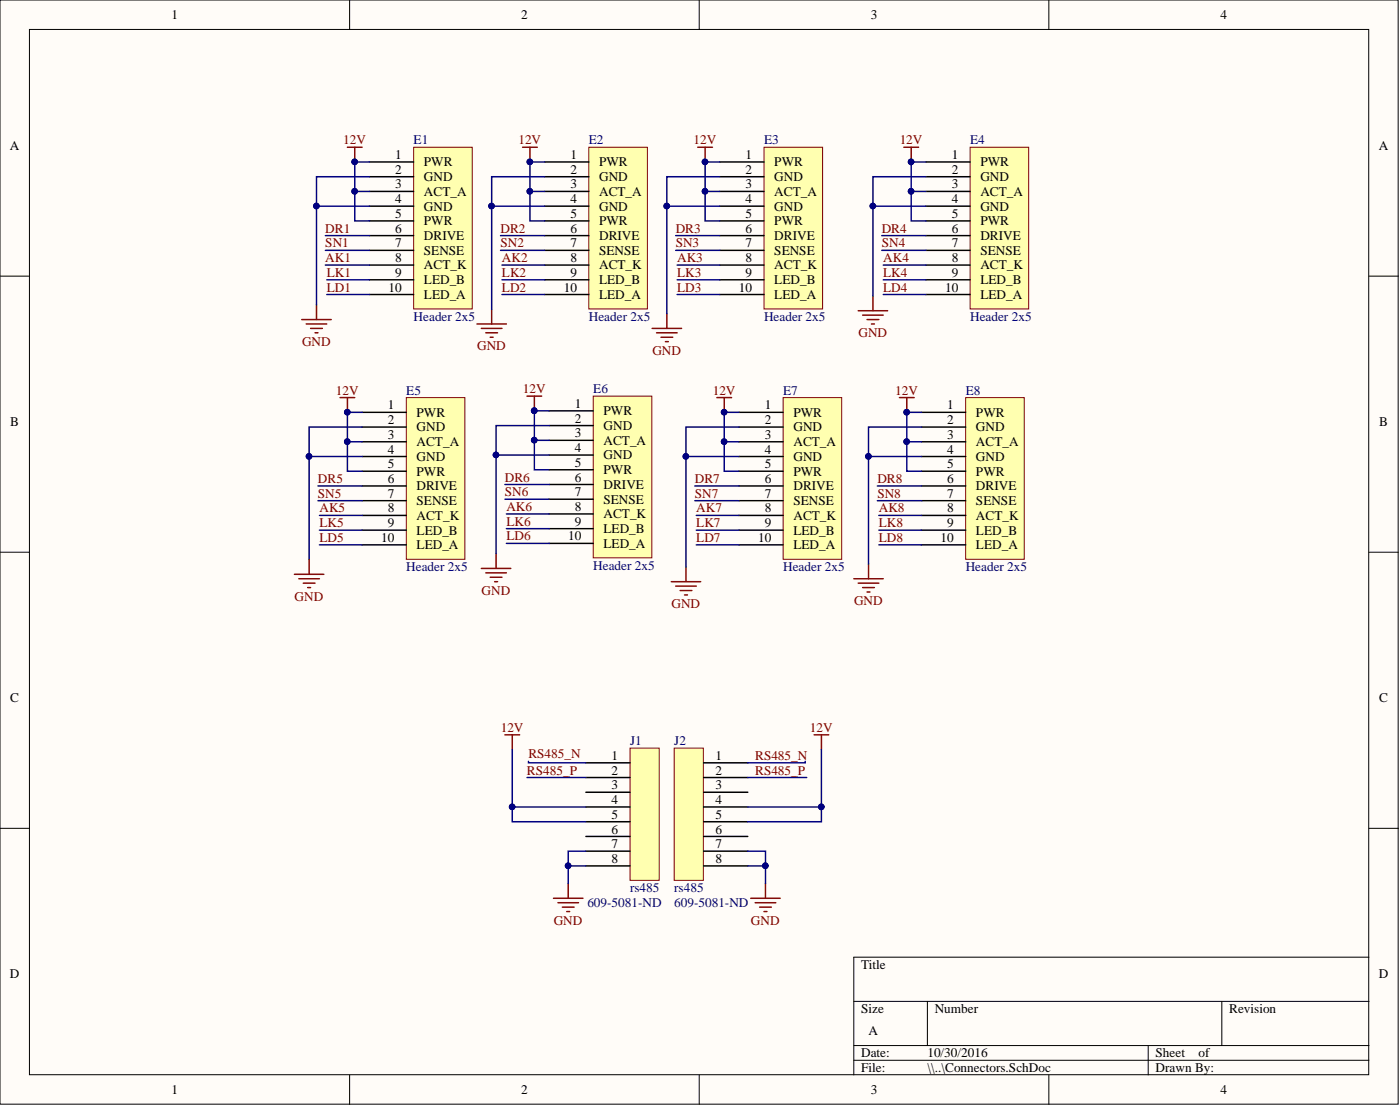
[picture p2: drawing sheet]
<svg xmlns="http://www.w3.org/2000/svg" width="241mm" height="190mm" viewBox="0 0 241 190" stroke-linecap="round" stroke-linejoin="round" font-family="sans-serif">
<g fill="#fffcf8" stroke="#000" stroke-width=".17">
<path d="M0 0h241v190.2h-241z"/>
<path d="M5.1 5.1h230.8v180h-230.8z"/>
</g>
<g fill="none" stroke="#000" stroke-width=".17">
<path d="M60.3 0v5.1M120.5 0v5.1M180.8 0v5.1M0 47.6h5.1M236 47.6h5M0 95.1h5.1M236 95.1h5M0 142.7h5.1M236 142.7h5M147.2 172.5h88.8M159.8 172.5v7.6M210.6 172.5v7.6"/>
<path d="M236 164.9h-88.8v20.3M60.3 185.2v5M120.5 185.2v5M147.2 180.1h88.8M147.2 182.6h88.8M180.8 185.2v5M197.9 180.1v5.1"/>
</g>
<g fill="none" stroke="#800000" stroke-width=".25">
<path d="M59.9 25.4h2.5M61.1 25.4v2.5M90.1 25.4h2.5M91.3 25.4v2.5M120.3 25.4h2.5M121.5 25.4v2.5M52 55h5.1M52.8 55.8h3.5M53.5 56.6h2.1M54.3 57.3h.5M54.5 52.5v2.5M82.2 55.8h5.1"/>
<path d="M83 56.6h3.5M83.7 57.3h2.1M84.5 58.1h.5M84.7 53.3v2.5M112.4 56.6h5.1M113.2 57.3h3.5M113.9 58.1h2.1M114.7 58.8h.5M114.9 54v2.6M90.8 68.2h2.6M92.1 68.2v2.6M123.6 68.5h2.5"/>
<path d="M124.8 68.5v2.5M155 68.5h2.6M156.3 68.5v2.5M83 97.9h5M83.7 98.7h3.6M84.5 99.4h2M85.5 95.4v2.5M118.2 97.7v2.5M147.2 99.7h5M149.7 97.1v2.6M85.3 100.2h.5M115.7 100.2h5.1"/>
<path d="M116.5 101h3.5M117.2 101.7h2M118 102.5h.5M147.9 100.4h3.6M148.7 101.2h2M149.4 102h.5"/>
</g>
<g fill="#000080" stroke="#000080" stroke-width=".17">
<circle cx="61.1" cy="27.9" r=".48"/>
<circle cx="91.3" cy="27.9" r=".48"/>
<circle cx="121.5" cy="27.9" r=".48"/>
<circle cx="92.1" cy="70.7" r=".48"/>
<circle cx="124.8" cy="71" r=".48"/>
<circle cx="156.3" cy="71" r=".48"/>
</g>
<path d="M71.3 25.4h10.1v27.8h-10.1z" fill="#ffffb0" stroke="#800000" stroke-width=".17"/>
<path d="M63.7 27.9h7.6M63.7 30.4h7.6M63.7 35.5h7.6M63.7 38h7.6M63.7 33h7.6M63.7 40.6h7.6M63.7 43.1h7.6M63.7 48.2h7.6M63.7 50.7h7.6M63.7 45.7h7.6" fill="none" stroke="#000" stroke-width=".25"/>
<path d="M101.5 25.4h10.1v27.8h-10.1z" fill="#ffffb0" stroke="#800000" stroke-width=".17"/>
<path d="M93.9 27.9h7.6M93.9 30.4h7.6M93.9 35.5h7.6M93.9 38h7.6M93.9 33h7.6M93.9 40.6h7.6M93.9 43.1h7.6M93.9 48.2h7.6M93.9 50.7h7.6M93.9 45.7h7.6" fill="none" stroke="#000" stroke-width=".25"/>
<path d="M131.7 25.4h10.1v27.8h-10.1z" fill="#ffffb0" stroke="#800000" stroke-width=".17"/>
<path d="M124.1 27.9h7.6M124.1 30.4h7.6M124.1 35.5h7.6M124.1 38h7.6M124.1 33h7.6M124.1 40.6h7.6M124.1 43.1h7.6M124.1 48.2h7.6M124.1 50.7h7.6M124.1 45.7h7.6" fill="none" stroke="#000" stroke-width=".25"/>
<path d="M102.2 68.2h10.1v27.9h-10.1z" fill="#ffffb0" stroke="#800000" stroke-width=".17"/>
<path d="M94.6 70.8h7.6M94.6 73.3h7.6M94.6 78.4h7.6M94.6 75.8h7.6M94.6 83.4h7.6M94.6 86h7.6M94.6 91.1h7.6M94.6 93.6h7.6M94.6 80.9h7.6M94.6 88.5h7.6" fill="none" stroke="#000" stroke-width=".25"/>
<path d="M135 68.5h10.1v27.8h-10.1z" fill="#ffffb0" stroke="#800000" stroke-width=".17"/>
<path d="M127.4 71h7.6M127.4 73.6h7.6M127.4 78.6h7.6M127.4 76.1h7.6M127.4 83.7h7.6M127.4 86.2h7.6M127.4 91.3h7.6M127.4 93.8h7.6M127.4 81.2h7.6M127.4 88.8h7.6" fill="none" stroke="#000" stroke-width=".25"/>
<path d="M166.4 68.5h10.1v27.8h-10.1z" fill="#ffffb0" stroke="#800000" stroke-width=".17"/>
<path d="M158.8 71h7.6M158.8 73.6h7.6M158.8 78.6h7.6M158.8 76.1h7.6M158.8 83.7h7.6M158.8 86.2h7.6M158.8 91.3h7.6M158.8 93.8h7.6M158.8 81.2h7.6M158.8 88.8h7.6" fill="none" stroke="#000" stroke-width=".25"/>
<g fill="none" stroke="#000080" stroke-width=".25">
<path d="M63.7 30.4h-9.2v5.1M63.7 27.9h-2.6v10.1h2.6M63.7 35.5h-9.2v17M93.9 30.4h-9.2v5.1M93.9 27.9h-2.6v10.1h2.6M93.9 35.5h-9.2v17.8M124.1 30.4h-9.2v5.1M124.1 27.9h-2.6v10.1h2.6M124.1 35.5h-9.2v18.5M56.1 43.1h7.6M56.1 40.6h7.6M56.3 50.7h7.4"/>
<path d="M56.3 48.2h7.4M86.3 43.1h7.6M86.3 40.6h7.6M86.5 50.7h7.4M86.5 48.2h7.4M116.5 43.1h7.6M116.5 40.6h7.6M116.7 50.7h7.4M116.7 48.2h7.4M94.6 73.3h-9.1v5.1M94.6 78.4h-9.1v17M127.4 73.6h-9.2v5"/>
<path d="M127.4 71h-2.6v10.2h2.6M127.4 78.6h-9.2v19.1M158.8 73.6h-9.1v5M158.8 71h-2.5v10.2h2.5M158.8 78.6h-9.1v18.5M87 86h7.6M87 83.4h7.6M87.3 93.6h7.3M87.3 91.1h7.3M119.8 86.2h7.6M119.8 83.7h7.6M120 91.3h7.4"/>
<path d="M120 93.8h7.4M151.2 86.2h7.6M151.2 83.7h7.6M151.5 91.3h7.3M151.5 93.8h7.3"/>
</g>
<g fill="#000080" stroke="#000080" stroke-width=".17">
<circle cx="54.5" cy="35.5" r=".48"/>
<circle cx="61.1" cy="32.9" r=".48"/>
<circle cx="61.1" cy="27.9" r=".48"/>
<circle cx="84.7" cy="35.5" r=".48"/>
<circle cx="91.3" cy="32.9" r=".48"/>
<circle cx="91.3" cy="27.9" r=".48"/>
<circle cx="114.9" cy="35.5" r=".48"/>
<circle cx="121.5" cy="32.9" r=".48"/>
<circle cx="121.5" cy="27.9" r=".48"/>
<circle cx="85.5" cy="78.4" r=".48"/>
<circle cx="118.2" cy="78.6" r=".48"/>
<circle cx="124.8" cy="76.1" r=".48"/>
<circle cx="124.8" cy="71" r=".48"/>
<circle cx="149.7" cy="78.6" r=".48"/>
<circle cx="156.3" cy="76.1" r=".48"/>
<circle cx="156.3" cy="71" r=".48"/>
<circle cx="157" cy="27.9" r=".48"/>
<circle cx="59.9" cy="71" r=".48"/>
</g>
<path d="M155.8 25.4h2.5M157.1 25.4v2.5M147.9 53.5h5.1M148.7 54.3h3.5M149.4 55h2.1M150.2 55.8h.5M150.5 51v2.5M58.6 68.5h2.5M59.9 68.5v2.5" fill="none" stroke="#800000" stroke-width=".25"/>
<path d="M167.2 25.4h10.1v27.8h-10.1z" fill="#ffffb0" stroke="#800000" stroke-width=".17"/>
<path d="M159.6 27.9h7.6M159.6 30.4h7.6M159.6 35.5h7.6M159.6 38h7.6M159.6 33h7.6M159.6 40.6h7.6M159.6 43.1h7.6M159.6 48.2h7.6M159.6 50.7h7.6M159.6 45.7h7.6" fill="none" stroke="#000" stroke-width=".25"/>
<path d="M70 68.5h10.1v27.8h-10.1z" fill="#ffffb0" stroke="#800000" stroke-width=".17"/>
<path d="M62.4 71h7.6M62.4 73.6h7.6M62.4 78.6h7.6M62.4 76.1h7.6M62.4 83.7h7.6M62.4 86.2h7.6M62.4 91.3h7.6M62.4 93.8h7.6M62.4 81.2h7.6M62.4 88.8h7.6" fill="none" stroke="#000" stroke-width=".25"/>
<g fill="none" stroke="#000080" stroke-width=".25">
<path d="M159.6 30.4h-9.1v5.1M159.6 27.9h-2.5v10.1h2.5M159.6 35.5h-9.1v15.5M152 43.1h7.6M152 40.6h7.6M152.2 50.7h7.4M152.2 48.2h7.4M62.4 73.6h-9.1v5M62.4 71h-2.5v10.2h2.5M62.4 78.6h-9.1v17.8M54.8 86.2h7.6M54.8 83.7h7.6"/>
<path d="M55.1 93.8h7.3M55.1 91.3h7.3"/>
</g>
<g fill="#000080" stroke="#000080" stroke-width=".17">
<circle cx="150.4" cy="35.5" r=".48"/>
<circle cx="157" cy="32.9" r=".48"/>
<circle cx="157" cy="27.9" r=".48"/>
<circle cx="53.3" cy="78.6" r=".48"/>
<circle cx="59.9" cy="76.1" r=".48"/>
<circle cx="59.9" cy="71" r=".48"/>
</g>
<g fill="none" stroke="#800000" stroke-width=".25">
<path d="M50.7 98.9h5.1M51.5 99.7h3.6M53.3 96.4v2.5M52.3 100.4h2M53 101.2h.5M87 126.6h2.6M88.3 126.6v2.5M140.3 126.6h2.5M141.6 126.6v2.5M95.4 154.7h5.1M96.2 155.5h3.5M96.9 156.2h2.1"/>
<path d="M97.7 157h.5M97.9 152.2v2.5M129.4 154.7h5.1M130.2 155.5h3.5M130.9 156.2h2M131.7 157h.5M131.9 152.2v2.5"/>
</g>
<path d="M108.6 128.9h5v22.7h-5z" fill="#ffffb0" stroke="#800000" stroke-width=".17"/>
<path d="M101 131.4h7.6M101 133.9h7.6M101 136.5h7.6M101 139h7.6M101 141.5h7.6M101 144.1h7.6M101 146.6h7.6M101 149.1h7.6" fill="none" stroke="#000" stroke-width=".25"/>
<path d="M116.2 128.9h5v22.7h-5z" fill="#ffffb0" stroke="#800000" stroke-width=".17"/>
<path d="M121.3 131.4h7.6M121.3 133.9h7.6M121.3 136.5h7.6M121.3 139h7.6M121.3 141.5h7.6M121.3 144.1h7.6M121.3 146.6h7.6M121.3 149.1h7.6" fill="none" stroke="#000" stroke-width=".25"/>
<g fill="none" stroke="#000080" stroke-width=".25">
<path d="M61.1 33h2.6M91.3 33h2.6M121.5 33h2.6M157.1 33h2.5M56.1 45.7h7.6M86.5 45.7h7.4M116.7 45.7h7.4M152.2 45.7h7.4M59.9 76.1h2.5M94.6 75.8h-2.5v5.1h2.5M94.6 70.8h-2.5v5M124.8 76.1h2.6"/>
<path d="M156.3 76.1h2.5M55.1 88.8h7.3M87.3 88.5h7.3M120 88.8h7.4M151.5 88.8h7.3M88.3 139v2.5h12.7M88.3 129.1v9.9h12.7M90.8 133.9h10.2M91.1 131.1v.3h9.9M128.9 133.9h10.1M138.8 131.1v.3h-9.9M141.6 139v2.5h-12.7"/>
<path d="M141.6 129.1v9.9h-12.7M101 146.6h-3.1v2.5M101 149.1h-3.1v3.1M128.9 146.6h3v2.5M128.9 149.1h3v3.1"/>
</g>
<g fill="#000080" stroke="#000080" stroke-width=".17">
<circle cx="88.3" cy="139" r=".48"/>
<circle cx="97.9" cy="149.1" r=".48"/>
<circle cx="141.6" cy="139" r=".48"/>
<circle cx="131.9" cy="149.1" r=".48"/>
<circle cx="61.1" cy="32.9" r=".48"/>
<circle cx="91.3" cy="32.9" r=".48"/>
<circle cx="121.5" cy="32.9" r=".48"/>
<circle cx="157" cy="32.9" r=".48"/>
<circle cx="156.3" cy="76.1" r=".48"/>
<circle cx="124.8" cy="76.1" r=".48"/>
<circle cx="92.1" cy="70.7" r=".48"/>
<circle cx="92.1" cy="75.8" r=".48"/>
<circle cx="59.9" cy="76.1" r=".48"/>
</g>
<g font-size="2.3">
<text x="29.6" y="3.3">1</text>
<text x="89.8" y="3.3">2</text>
<text x="150.1" y="3.3">3</text>
<text x="210.3" y="3.3">4</text>
<text x="1.7" y="25.8">A</text>
<text x="68.1" y="27.4">1</text>
<text x="68.1" y="29.9">2</text>
<text x="73.1" y="28.7">PWR</text>
<text x="98.3" y="27.4">1</text>
<text x="98.3" y="29.9">2</text>
<text x="103.3" y="28.7">PWR</text>
<text x="128.5" y="27.4">1</text>
<text x="128.5" y="29.9">2</text>
<text x="133.5" y="28.7">PWR</text>
<text x="164" y="27.4">1</text>
<text x="164" y="29.9">2</text>
<text x="169" y="28.7">PWR</text>
<text x="237.7" y="25.8">A</text>
<text x="68.1" y="35">4</text>
<text x="68.1" y="32.5">3</text>
<text x="73.1" y="31.2">GND</text>
<text x="73.1" y="33.7">ACT_A</text>
<text x="98.3" y="35">4</text>
<text x="98.3" y="32.5">3</text>
<text x="103.3" y="31.2">GND</text>
<text x="103.3" y="33.7">ACT_A</text>
<text x="128.5" y="35">4</text>
<text x="128.5" y="32.5">3</text>
<text x="133.5" y="31.2">GND</text>
<text x="133.5" y="33.7">ACT_A</text>
<text x="164" y="35">4</text>
<text x="164" y="32.5">3</text>
<text x="169" y="31.2">GND</text>
<text x="169" y="33.7">ACT_A</text>
<text x="68.1" y="40.1">6</text>
<text x="68.1" y="37.5">5</text>
<text x="73.1" y="41.3">DRIVE</text>
<text x="73.1" y="36.3">GND</text>
<text x="73.1" y="38.8">PWR</text>
<text x="98.3" y="40.1">6</text>
<text x="98.3" y="37.5">5</text>
<text x="103.3" y="41.3">DRIVE</text>
<text x="103.3" y="36.3">GND</text>
<text x="103.3" y="38.8">PWR</text>
<text x="128.5" y="40.1">6</text>
<text x="128.5" y="37.5">5</text>
<text x="133.5" y="41.3">DRIVE</text>
<text x="133.5" y="36.3">GND</text>
<text x="133.5" y="38.8">PWR</text>
<text x="164" y="40.1">6</text>
<text x="164" y="37.5">5</text>
<text x="169" y="41.3">DRIVE</text>
<text x="169" y="36.3">GND</text>
<text x="169" y="38.8">PWR</text>
<text x="68.1" y="42.6">7</text>
<text x="68.1" y="47.7">9</text>
<text x="68.1" y="45.1">8</text>
<text x="73.1" y="43.9">SENSE</text>
<text x="73.1" y="46.4">ACT_K</text>
<text x="98.3" y="42.6">7</text>
<text x="98.3" y="47.7">9</text>
<text x="98.3" y="45.1">8</text>
<text x="103.3" y="43.9">SENSE</text>
<text x="103.3" y="46.4">ACT_K</text>
<text x="128.5" y="42.6">7</text>
<text x="128.5" y="47.7">9</text>
<text x="128.5" y="45.1">8</text>
<text x="133.5" y="43.9">SENSE</text>
<text x="133.5" y="46.4">ACT_K</text>
<text x="164" y="42.6">7</text>
<text x="164" y="47.7">9</text>
<text x="164" y="45.1">8</text>
<text x="169" y="43.9">SENSE</text>
<text x="169" y="46.4">ACT_K</text>
<text x="67" y="50.2">10</text>
<text x="73.1" y="49">LED_B</text>
<text x="73.1" y="51.5">LED_A</text>
<text x="97.2" y="50.2">10</text>
<text x="103.3" y="49">LED_B</text>
<text x="103.3" y="51.5">LED_A</text>
<text x="127.4" y="50.2">10</text>
<text x="133.5" y="49">LED_B</text>
<text x="133.5" y="51.5">LED_A</text>
<text x="162.9" y="50.2">10</text>
<text x="169" y="49">LED_B</text>
<text x="169" y="51.5">LED_A</text>
<text x="66.9" y="70.5">1</text>
<text x="71.8" y="71.8">PWR</text>
<text x="99.1" y="70.3">1</text>
<text x="104" y="71.5">PWR</text>
<text x="131.8" y="70.5">1</text>
<text x="136.8" y="71.8">PWR</text>
<text x="163.3" y="70.5">1</text>
<text x="168.2" y="71.8">PWR</text>
<text x="1.8" y="73.4">B</text>
<text x="66.9" y="73.1">2</text>
<text x="66.9" y="75.6">3</text>
<text x="71.8" y="74.3">GND</text>
<text x="71.8" y="76.9">ACT_A</text>
<text x="99.1" y="72.8">2</text>
<text x="99.1" y="77.9">4</text>
<text x="99.1" y="75.3">3</text>
<text x="104" y="74.1">GND</text>
<text x="104" y="76.6">ACT_A</text>
<text x="131.8" y="73.1">2</text>
<text x="131.8" y="75.6">3</text>
<text x="136.8" y="74.3">GND</text>
<text x="136.8" y="76.9">ACT_A</text>
<text x="163.3" y="73.1">2</text>
<text x="163.3" y="75.6">3</text>
<text x="168.2" y="74.3">GND</text>
<text x="168.2" y="76.9">ACT_A</text>
<text x="237.7" y="73.4">B</text>
<text x="66.9" y="83.2">6</text>
<text x="66.9" y="78.1">4</text>
<text x="66.9" y="80.7">5</text>
<text x="71.8" y="79.4">GND</text>
<text x="71.8" y="81.9">PWR</text>
<text x="99.1" y="82.9">6</text>
<text x="99.1" y="80.4">5</text>
<text x="104" y="79.1">GND</text>
<text x="104" y="81.7">PWR</text>
<text x="131.8" y="83.2">6</text>
<text x="131.8" y="78.1">4</text>
<text x="131.8" y="80.7">5</text>
<text x="136.8" y="79.4">GND</text>
<text x="136.8" y="81.9">PWR</text>
<text x="163.3" y="83.2">6</text>
<text x="163.3" y="78.1">4</text>
<text x="163.3" y="80.7">5</text>
<text x="168.2" y="79.4">GND</text>
<text x="168.2" y="81.9">PWR</text>
<text x="66.9" y="85.7">7</text>
<text x="66.9" y="88.3">8</text>
<text x="71.8" y="84.5">DRIVE</text>
<text x="71.8" y="87">SENSE</text>
<text x="71.8" y="89.5">ACT_K</text>
<text x="99.1" y="85.5">7</text>
<text x="99.1" y="88">8</text>
<text x="104" y="84.2">DRIVE</text>
<text x="104" y="86.7">SENSE</text>
<text x="104" y="89.3">ACT_K</text>
<text x="131.8" y="85.7">7</text>
<text x="131.8" y="88.3">8</text>
<text x="136.8" y="84.5">DRIVE</text>
<text x="136.8" y="87">SENSE</text>
<text x="136.8" y="89.5">ACT_K</text>
<text x="163.3" y="85.7">7</text>
<text x="163.3" y="88.3">8</text>
<text x="168.2" y="84.5">DRIVE</text>
<text x="168.2" y="87">SENSE</text>
<text x="168.2" y="89.5">ACT_K</text>
<text x="65.7" y="93.3">10</text>
<text x="66.9" y="90.8">9</text>
<text x="71.8" y="92.1">LED_B</text>
<text x="71.8" y="94.6">LED_A</text>
<text x="97.9" y="93.1">10</text>
<text x="99.1" y="90.6">9</text>
<text x="104" y="91.8">LED_B</text>
<text x="104" y="94.4">LED_A</text>
<text x="130.7" y="93.3">10</text>
<text x="131.8" y="90.8">9</text>
<text x="136.8" y="92.1">LED_B</text>
<text x="136.8" y="94.6">LED_A</text>
<text x="162.1" y="93.3">10</text>
<text x="163.3" y="90.8">9</text>
<text x="168.2" y="92.1">LED_B</text>
<text x="168.2" y="94.6">LED_A</text>
<text x="1.8" y="120.9">C</text>
<text x="237.7" y="120.9">C</text>
<text x="105.4" y="130.9">1</text>
<text x="123.3" y="130.9">1</text>
<text x="105.4" y="133.4">2</text>
<text x="105.4" y="136">3</text>
<text x="123.3" y="133.4">2</text>
<text x="123.3" y="136">3</text>
<text x="105.4" y="138.5">4</text>
<text x="105.4" y="141">5</text>
<text x="105.4" y="143.6">6</text>
<text x="123.3" y="138.5">4</text>
<text x="123.3" y="141">5</text>
<text x="123.3" y="143.6">6</text>
<text x="105.4" y="146.1">7</text>
<text x="105.4" y="148.6">8</text>
<text x="123.3" y="146.1">7</text>
<text x="123.3" y="148.6">8</text>
<text x="148.4" y="166.9">Title</text>
<text x="1.7" y="168.5">D</text>
<text x="237.7" y="168.5">D</text>
<text x="148.4" y="174.5">Size</text>
<text x="149.7" y="178.3">A</text>
<text x="161.1" y="174.5">Number</text>
<text x="211.9" y="174.5">Revision</text>
<text x="148.4" y="182.1">Date:</text>
<text x="148.4" y="184.7">File:</text>
<text x="159.8" y="182.1">10/30/2016</text>
<text x="159.8" y="184.7">\\..\Connectors.SchDoc</text>
<text x="199.2" y="182.1">Sheet</text>
<text x="199.2" y="184.7">Drawn By:</text>
<text x="206.6" y="182.1">of</text>
<text x="29.6" y="188.5">1</text>
<text x="89.8" y="188.5">2</text>
<text x="150.1" y="188.5">3</text>
<text x="210.3" y="188.5">4</text>
</g>
<g font-size="2.3" fill="#800000">
<text x="59.2" y="24.9">12V</text>
<text x="89.4" y="24.9">12V</text>
<text x="119.5" y="24.9">12V</text>
<text x="155.1" y="24.9">12V</text>
<text x="56.1" y="40.1">DR1</text>
<text x="86.3" y="40.1">DR2</text>
<text x="116.5" y="40.1">DR3</text>
<text x="152" y="40.1">DR4</text>
<text x="56.1" y="42.6">SN1</text>
<text x="56.1" y="45.1">AK1</text>
<text x="56.3" y="47.7">LK1</text>
<text x="86.3" y="42.6">SN2</text>
<text x="86.5" y="47.7">LK2</text>
<text x="86.5" y="45.1">AK2</text>
<text x="116.5" y="42.6">SN3</text>
<text x="116.7" y="47.7">LK3</text>
<text x="116.7" y="45.1">AK3</text>
<text x="152" y="42.6">SN4</text>
<text x="152.2" y="47.7">LK4</text>
<text x="152.2" y="45.1">AK4</text>
<text x="56.3" y="50.2">LD1</text>
<text x="86.5" y="50.2">LD2</text>
<text x="116.7" y="50.2">LD3</text>
<text x="152.2" y="50.2">LD4</text>
<text x="52.1" y="59.6">GND</text>
<text x="148" y="58.1">GND</text>
<text x="82.2" y="60.4">GND</text>
<text x="112.4" y="61.1">GND</text>
<text x="57.9" y="68">12V</text>
<text x="90.1" y="67.7">12V</text>
<text x="122.8" y="68">12V</text>
<text x="154.3" y="68">12V</text>
<text x="54.8" y="83.2">DR5</text>
<text x="87" y="82.9">DR6</text>
<text x="119.8" y="83.2">DR7</text>
<text x="151.2" y="83.2">DR8</text>
<text x="54.8" y="85.7">SN5</text>
<text x="55.1" y="88.3">AK5</text>
<text x="87" y="85.5">SN6</text>
<text x="87.3" y="88">AK6</text>
<text x="119.8" y="85.7">SN7</text>
<text x="120" y="88.3">AK7</text>
<text x="151.2" y="85.7">SN8</text>
<text x="151.5" y="88.3">AK8</text>
<text x="55.1" y="93.3">LD5</text>
<text x="55.1" y="90.8">LK5</text>
<text x="87.3" y="93.1">LD6</text>
<text x="87.3" y="90.6">LK6</text>
<text x="120" y="93.3">LD7</text>
<text x="120" y="90.8">LK7</text>
<text x="151.5" y="93.3">LD8</text>
<text x="151.5" y="90.8">LK8</text>
<text x="50.8" y="103.5">GND</text>
<text x="83" y="102.5">GND</text>
<text x="115.7" y="104.8">GND</text>
<text x="147.2" y="104.2">GND</text>
<text x="86.3" y="126.1">12V</text>
<text x="91.1" y="130.6">RS485_N</text>
<text x="130.2" y="130.9">RS485_N</text>
<text x="139.6" y="126.1">12V</text>
<text x="90.8" y="133.4">RS485_P</text>
<text x="130.2" y="133.4">RS485_P</text>
<text x="95.4" y="159.3">GND</text>
<text x="129.4" y="159.3">GND</text>
</g>
<g font-size="2.3" fill="#000080">
<text x="71.3" y="24.9">E1</text>
<text x="101.5" y="24.9">E2</text>
<text x="131.7" y="24.9">E3</text>
<text x="167.2" y="24.9">E4</text>
<text x="71.3" y="55.3">Header 2x5</text>
<text x="101.5" y="55.3">Header 2x5</text>
<text x="131.7" y="55.3">Header 2x5</text>
<text x="167.2" y="55.3">Header 2x5</text>
<text x="70" y="68">E5</text>
<text x="102.2" y="67.7">E6</text>
<text x="135" y="68">E7</text>
<text x="166.4" y="68">E8</text>
<text x="70" y="98.4">Header 2x5</text>
<text x="102.2" y="98.2">Header 2x5</text>
<text x="135" y="98.4">Header 2x5</text>
<text x="166.4" y="98.4">Header 2x5</text>
<text x="108.6" y="128.3">J1</text>
<text x="116.2" y="128.3">J2</text>
<text x="108.6" y="153.7">rs485</text>
<text x="116.2" y="153.7">rs485</text>
<text x="101.2" y="156.2">609-5081-ND</text>
<text x="116.2" y="156.2">609-5081-ND</text>
</g>
</svg>
